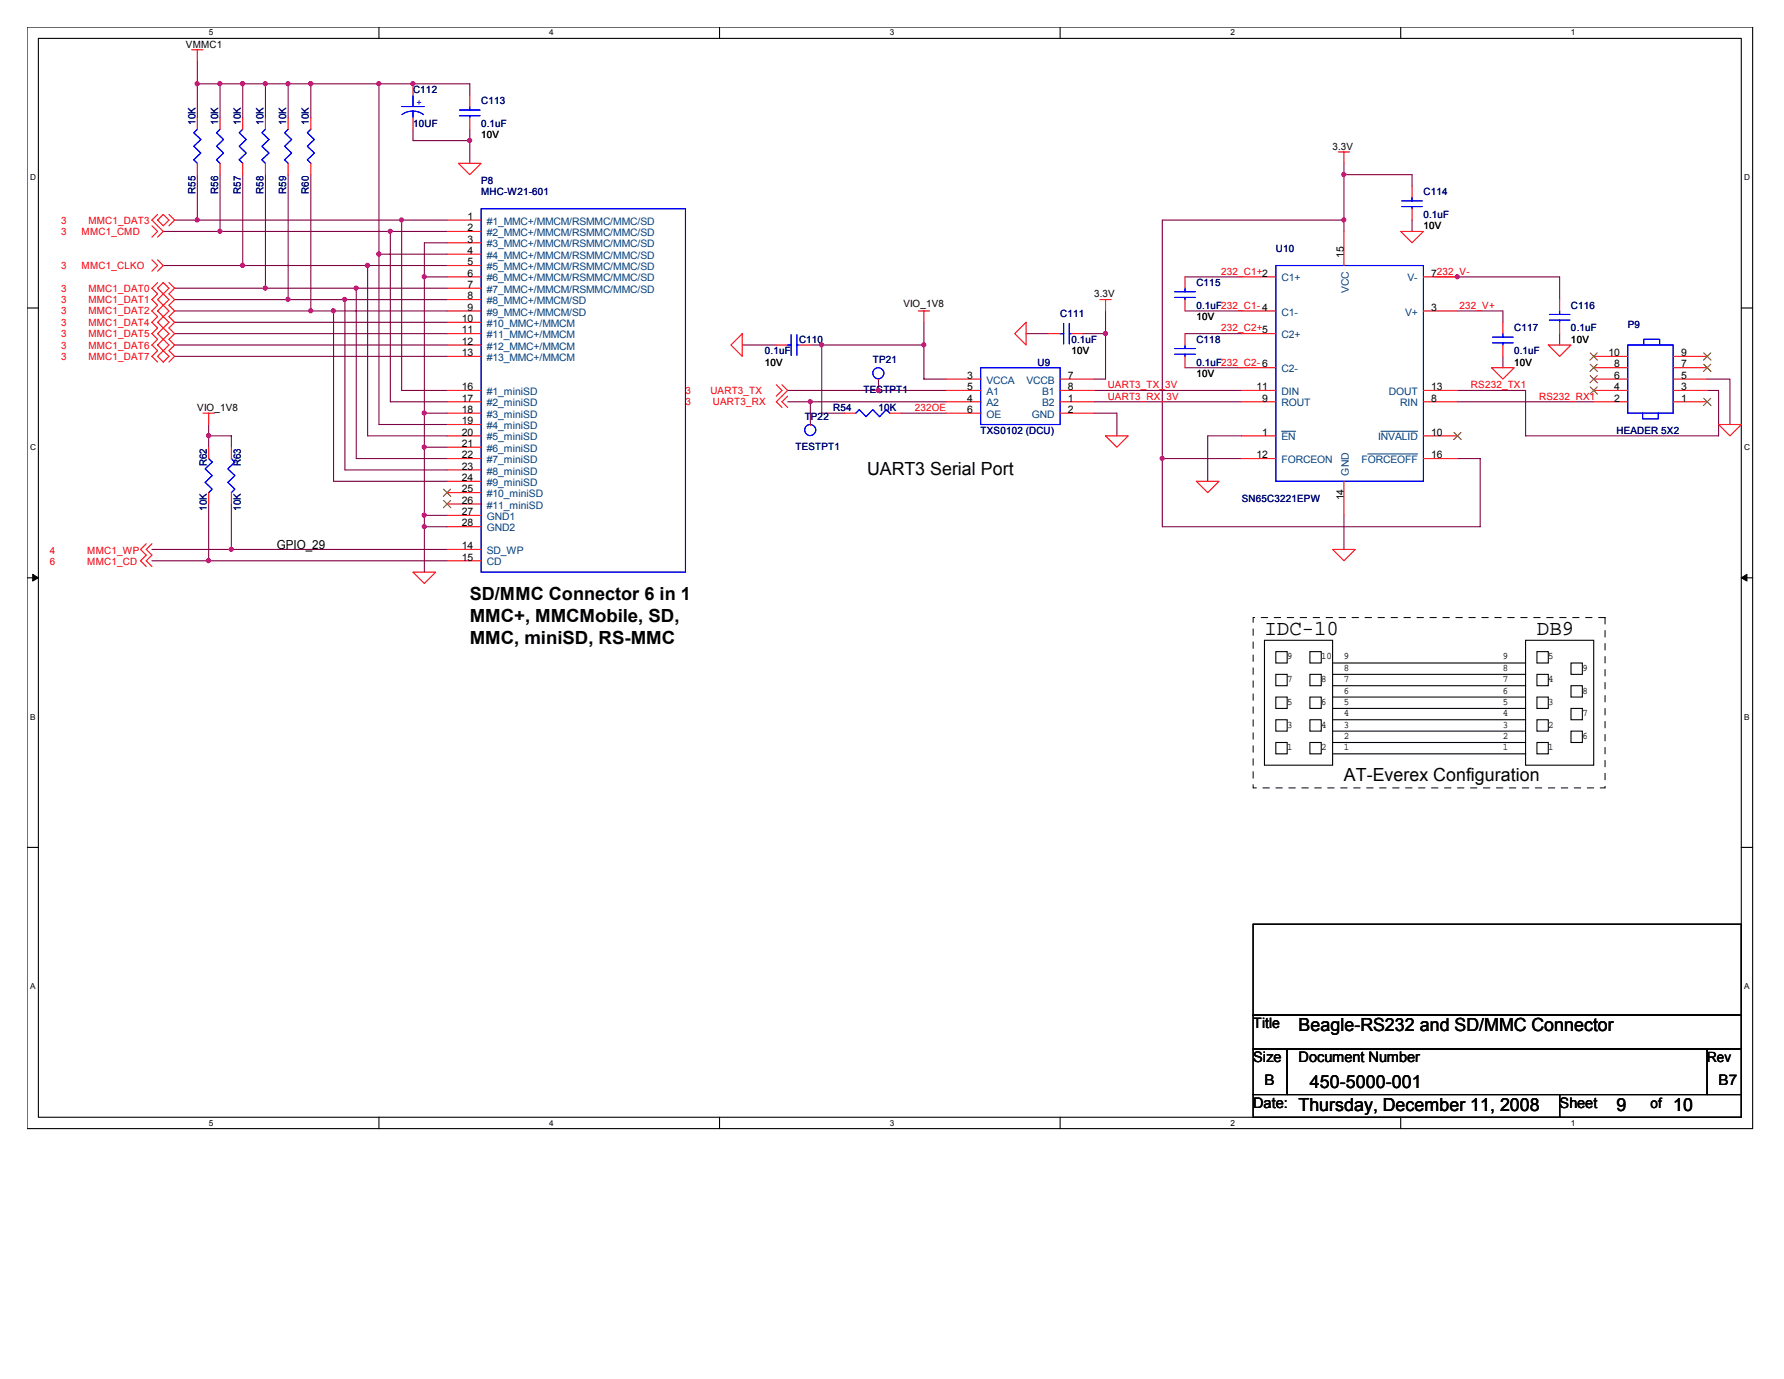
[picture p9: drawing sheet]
<svg xmlns="http://www.w3.org/2000/svg" width="279mm" height="216mm" viewBox="0 0 279 216" stroke-linecap="round" stroke-linejoin="round" font-family="sans-serif">
<path d="M4.2 4.2h270.3v172.5h-270.3zM6 6h266.7v168.9h-266.7z" fill="none" stroke="#000" stroke-width=".17"/>
<g fill="#fff">
<path d="M32.7 4.4h.7v1.4h-.7z"/>
<path d="M32.7 175.1h.7v1.4h-.7z"/>
</g>
<path d="M59.4 4.2v1.8M59.4 174.9v1.8" fill="none" stroke="#000" stroke-width=".17"/>
<g fill="#fff">
<path d="M86 4.4h.7v1.4h-.7z"/>
<path d="M86 175.1h.7v1.4h-.7z"/>
</g>
<path d="M112.7 4.2v1.8M112.7 174.9v1.8" fill="none" stroke="#000" stroke-width=".17"/>
<g fill="#fff">
<path d="M139.4 4.4h.6v1.4h-.6z"/>
<path d="M139.4 175.1h.6v1.4h-.6z"/>
</g>
<path d="M166 4.2v1.8M166 174.9v1.8" fill="none" stroke="#000" stroke-width=".17"/>
<g fill="#fff">
<path d="M192.7 4.4h.7v1.4h-.7z"/>
<path d="M192.7 175.1h.7v1.4h-.7z"/>
</g>
<path d="M219.4 4.2v1.8M219.4 174.9v1.8" fill="none" stroke="#000" stroke-width=".17"/>
<g fill="#fff">
<path d="M246 4.4h.7v1.4h-.7z"/>
<path d="M246 175.1h.7v1.4h-.7z"/>
<path d="M4.7 27.1h.9v1.4h-.9z"/>
<path d="M273.2 27.1h.9v1.4h-.9z"/>
<path d="M4.7 69.3h.9v1.4h-.9z"/>
<path d="M273.2 69.3h.9v1.4h-.9z"/>
</g>
<path d="M4.2 48.2h1.8M272.7 48.2h1.8" fill="none" stroke="#000" stroke-width=".17"/>
<g fill="#fff">
<path d="M4.7 111.5h.8v1.4h-.8z"/>
<path d="M273.2 111.5h.8v1.4h-.8z"/>
</g>
<path d="M4.2 90.5h1.8M272.7 90.5h1.8" fill="none" stroke="#000" stroke-width=".17"/>
<path d="M5.1 89.9l.9 .6-.9 .5zM272.7 90.5l.9-.6v1.1z" fill="#000" stroke="#000" stroke-width=".16"/>
<g fill="#fff">
<path d="M4.7 153.8h.8v1.4h-.8z"/>
<path d="M273.2 153.8h.8v1.4h-.8z"/>
</g>
<g fill="none" stroke="#000" stroke-width=".17">
<path d="M198 100.2h10.7v19.6h-10.7zM199.8 116.2h1.8v1.8h-1.8zM199.8 102h1.8v1.8h-1.8zM199.8 109.1h1.8v1.8h-1.8zM199.8 105.6h1.8v1.8h-1.8zM199.8 112.7h1.8v1.8h-1.8zM205.1 102h1.8v1.8h-1.8zM205.1 109.1h1.8v1.8h-1.8zM205.1 112.7h1.8v1.8h-1.8zM205.1 105.6h1.8v1.8h-1.8zM205.1 116.2h1.8v1.8h-1.8zM208.7 109.1h30.2"/>
<path d="M208.7 114.5h30.2M208.7 105.6h30.2M208.7 118h30.2M208.7 107.4h30.2M208.7 110.9h30.2M208.7 103.8h30.2M208.7 112.7h30.2M208.7 116.2h30.2M238.9 100.2h10.7v19.6h-10.7zM240.7 105.6h1.8v1.8h-1.8zM240.7 116.2h1.8v1.8h-1.8zM240.7 102h1.8v1.8h-1.8z"/>
<path d="M240.7 109.1h1.8v1.8h-1.8zM240.7 112.7h1.8v1.8h-1.8zM246 110.9h1.8v1.8h-1.8zM246 114.5h1.8v1.7h-1.8zM246 103.8h1.8v1.8h-1.8zM246 107.4h1.8v1.7h-1.8zM4.2 132.7h1.8M272.7 132.7h1.8M196.3 144.7h76.4v14.2h-76.4zM196.3 158.9h76.4v5.4h-76.4zM196.3 164.3h5.3v7.1h-5.3zM196.3 171.4h48v3.5h-48z"/>
<path d="M201.6 164.3h65.8v7.1h-65.8zM244.3 171.4h28.4v3.5h-28.4zM267.4 164.3h5.3v7.1h-5.3z"/>
</g>
<g fill="none" stroke="#800040" stroke-width=".17">
<path d="M30.9 13.1h42.7v1.8M30.9 9.6v8.9M34.5 13.1v5.4M38 13.1v5.4M41.6 13.1v5.4M45.1 13.1v5.4M48.7 13.1v5.4M59.4 13.1v53.4h10.6M25.6 36.2h44.4M27.3 34.5h42.7M30.9 27.3v7.2M34.5 27.3v8.9"/>
<path d="M38 27.3v14.3M41.6 27.3v17.8M45.1 27.3v19.6M48.7 27.3v21.4M59.4 39.8h10.6M61.1 36.2v26.7h8.9M62.9 34.5v26.6h7.1M64.7 20.2v1.8h8.9M70 38h-3.5v51.6M73.6 20.2v5.4M210.5 34.5h-28.5v48h49.8v-10.7h-3.5M210.5 25.6v10.6"/>
<path d="M210.5 27.3h10.6v1.8M221.1 34.5v1.7M25.6 41.6h44.4M27.3 45.1h42.7M27.3 48.7h42.7M27.3 54h42.7M27.3 52.2h42.7M27.3 46.9h42.7M27.3 50.5h42.7M27.3 55.8h42.7M52.2 48.7v26.7h17.8M54 46.9v26.7h16"/>
<path d="M55.8 45.1v26.7h14.2M57.6 41.6v26.6h12.4M66.5 43.3h3.5M116.2 54h5.4M126.9 54h17.8M128.7 54v10.7h3.5M137.6 59.4v1.7h10.7M144.7 50.5v8.9h3.6M160.7 52.2h3.6M169.6 52.2h3.5v7.2h-1.7M173.1 48.7v3.5M185.6 48.7h8.9"/>
<path d="M185.6 52.2h8.9M185.6 43.3h8.9M185.6 57.6h8.9M224.7 43.3h19.6v3.6M228.3 48.7h7.1v1.8M235.4 55.8v1.8M244.3 52.2v1.8M267.4 59.4h3.5v7.1M32.7 66.5v3.5M32.7 78.9v8.9M32.7 68.2h3.5v1.8M36.2 78.9v7.1"/>
<path d="M66.5 70h3.5M66.5 64.7h3.5M123.4 61.1h14.2M123.4 62.9h24.9M126.9 62.9v3.6M141.1 64.7h7.2M171.4 61.1h23.1M171.4 62.9h23.1M171.4 64.7h3.5v3.5M182 71.8h12.5M194.5 68.2h-5.4v7.2M228.3 61.1h10.6v7.1h30.3v-7.1h-1.8"/>
<path d="M228.3 62.9h21.3M23.8 87.8h46.2M23.8 86h46.2M66.5 82.5h3.5M66.5 80.7h3.5M210.5 80.7v5.3"/>
</g>
<g fill="#f0f" stroke="#f0f" stroke-width=".17">
<circle cx="59.3" cy="13.1" r=".32"/>
<circle cx="34.4" cy="36.2" r=".32"/>
<circle cx="30.9" cy="34.4" r=".32"/>
<circle cx="55.8" cy="45.1" r=".32"/>
<circle cx="64.7" cy="13.1" r=".32"/>
<circle cx="41.5" cy="45.1" r=".32"/>
<circle cx="48.7" cy="48.7" r=".32"/>
<circle cx="34.4" cy="13.1" r=".32"/>
<circle cx="38" cy="13.1" r=".32"/>
<circle cx="32.7" cy="87.8" r=".32"/>
<circle cx="59.3" cy="39.8" r=".32"/>
<circle cx="48.7" cy="13.1" r=".32"/>
<circle cx="57.5" cy="41.5" r=".32"/>
<circle cx="66.4" cy="64.7" r=".32"/>
<circle cx="52.2" cy="48.7" r=".32"/>
<circle cx="30.9" cy="13.1" r=".32"/>
<circle cx="61.1" cy="36.2" r=".32"/>
<circle cx="38" cy="41.5" r=".32"/>
<circle cx="73.6" cy="22" r=".32"/>
<circle cx="45.1" cy="46.9" r=".32"/>
<circle cx="62.9" cy="34.4" r=".32"/>
<circle cx="54" cy="46.9" r=".32"/>
<circle cx="228.2" cy="43.3" r=".32"/>
<circle cx="182" cy="71.8" r=".32"/>
<circle cx="66.4" cy="43.3" r=".32"/>
<circle cx="66.4" cy="82.4" r=".32"/>
<circle cx="210.5" cy="27.3" r=".32"/>
<circle cx="66.4" cy="70" r=".32"/>
<circle cx="66.4" cy="80.7" r=".32"/>
<circle cx="41.5" cy="13.1" r=".32"/>
<circle cx="45.1" cy="13.1" r=".32"/>
<circle cx="32.7" cy="68.2" r=".32"/>
<circle cx="36.2" cy="86" r=".32"/>
<circle cx="173.1" cy="52.2" r=".32"/>
<circle cx="128.7" cy="54" r=".32"/>
<circle cx="144.7" cy="54" r=".32"/>
<circle cx="137.6" cy="61.1" r=".32"/>
<circle cx="126.9" cy="62.9" r=".32"/>
<circle cx="210.5" cy="34.4" r=".32"/>
</g>
<g fill="none" stroke="#f00" stroke-width=".17">
<path d="M30 7.8h1.8M30.9 7.8v1.8M30.9 18.5v1.7M34.5 18.5v1.7M38 18.5v1.7M41.6 18.5v1.7M45.1 18.5v1.7M48.7 18.5v1.7M64.7 13.1v1.8M64.7 18.5v1.7M73.6 14.9v1.8M73.6 18.5v1.7"/>
<path d="M23.8 35.3l.9 .9-.9 .9M24.7 33.6l-.9 .9 1.8 1.7-.9 .9M25.6 33.6l.9 .9-.9 .8-.9-.8zM26.5 33.6l.8 .9-.8 .8M30.9 25.6v1.7M34.5 25.6v1.7M38 25.6v1.7M41.6 25.6v1.7M45.1 25.6v1.7M48.7 25.6v1.7M70 34.5h5.4M70 36.2h5.4"/>
<path d="M70 38h5.4M70 39.8h5.4M71.8 25.6h3.6l-1.8 1.7zM209.6 23.8h1.8M210.5 23.8v1.8M210.5 36.2v5.4M219.4 36.2h3.5l-1.8 1.8zM221.1 29.1v1.8M221.1 32.7v1.8M23.8 40.7l.9 .9-.9 .9M24.7 44.2l-.9 .9 .9 .9-.9 .9 .9 .9-.9 .9 .9 .9-.9 .9 .9 .8-.9 .9 .9 .9-.9 .9 .9 .9-.9 .9 .9 .9M24.7 40.7l.9 .9-.9 .9"/>
<path d="M24.7 55.8l.9-.9 .9 .9-.9 .9zM25.6 51.3l-.9 .9 .9 .9M25.6 51.3l.9 .9-.9 .9M25.6 49.6l-.9 .9 .9 .8M25.6 49.6l.9 .9-.9 .8M25.6 44.2l.9 .9-.9 .9-.9-.9zM25.6 53.1l-.9 .9 .9 .9M25.6 53.1l.9 .9-.9 .9M25.6 46l-.9 .9 .9 .9M25.6 46l.9 .9-.9 .9M25.6 47.8l-.9 .9 .9 .9M25.6 47.8l.9 .9-.9 .9"/>
<path d="M26.5 44.2l.8 .9-.8 .9 .8 .9-.8 .9 .8 .9-.8 .9 .8 .9-.8 .8 .8 .9-.8 .9 .8 .9-.8 .9 .8 .9-.8 .9M70 48.7h5.4M70 46.9h5.4M70 41.6h5.4M70 43.3h5.4M70 45.1h5.4M70 50.5h5.4M70 52.2h5.4M70 54h5.4M70 55.8h5.4M116.2 52.2v3.6l-1.7-1.8zM121.6 54h1.8"/>
<path d="M125.1 54h1.8M137.6 59.4h.1M143.8 48.7h1.8M144.7 48.7v1.8M148.3 59.4h5.3M158.9 52.2l1.8-1.7v3.5zM164.3 52.2h1.7M166 59.4h5.4M167.8 52.2h1.8M172.3 46.9h1.7M173.1 46.9v1.8M185.6 43.3v1.8"/>
<path d="M185.6 46.9v1.8M185.6 52.2v1.8M185.6 55.8v1.8M194.5 48.7h5.3M194.5 43.3h5.3M194.5 52.2h5.3M194.5 57.6h5.3M222.9 48.7h5.4M222.9 43.3h5.4M233.6 57.6h3.6l-1.8 1.8zM235.4 50.5v1.7M235.4 54v1.8"/>
<path d="M242.5 54h3.5l-1.7 1.8zM244.3 46.9v1.8M244.3 50.5v1.7M249.6 55.8h5.3M249.6 59.4h5.3M249.6 57.6h5.3M262 55.8h5.4M262 59.4h5.4M262 57.6h5.4M31.8 64.7h1.8M32.7 64.7v1.8M32.7 70v1.8"/>
<path d="M32.7 77.1v1.8M36.2 70v1.8M36.2 77.1v1.8M70 64.7h5.4M70 61.1h5.4M70 62.9h5.4M70 66.5h5.4M70 68.2h5.4M70 70h5.4M70 71.8h5.4M70 73.6h5.4M70 75.4h5.4"/>
<path d="M70 77.1h5.4M70 78.9h5.4M121.6 60.2l.9 .9-.9 .9M122.5 60.2l.9 .9-1.8 1.8 .9 .9M123.4 62l-.9 .9 .9 .9M126.9 66.5h.1M132.2 64.7h1.8M139.4 64.7h1.7M148.3 64.7h5.3M148.3 61.1h5.3M148.3 62.9h5.3M166 64.7h5.4"/>
<path d="M166 61.1h5.4M166 62.9h5.4M173.1 68.2h3.6l-1.8 1.8zM187.4 75.4h3.5l-1.8 1.7zM194.5 61.1h5.3M194.5 62.9h5.3M194.5 68.2h5.3M194.5 71.8h5.3M210.5 75.4v5.3M222.9 61.1h5.4M222.9 62.9h5.4M222.9 68.2h5.4"/>
<path d="M222.9 71.8h5.4M249.6 61.1h5.3M249.6 62.9h5.3M262 61.1h5.4M262 62.9h5.4M269.2 66.5h3.5l-1.8 1.7zM22.9 85.1l-.9 .9 .9 .9-.9 .9 .9 .9M23.8 85.1l-.9 .9 .9 .9-.9 .9 .9 .9M64.7 89.6h3.5l-1.7 1.8zM70 86h5.4M70 87.8h5.4M70 80.7h5.4"/>
<path d="M70 82.5h5.4M208.7 86h3.6l-1.8 1.8z"/>
</g>
<path d="M196.3 96.7h55.1v26.7h-55.1z" fill="none" stroke="#000" stroke-width=".16" stroke-dasharray="1 1 1 1 1 1 1 1"/>
<g fill="none" stroke="#00f" stroke-width=".17">
<path d="M62.9 16.7h3.6M62.9 17.9a2.88 2.88 0 0 1 3.4 0M64.7 14.9v1.8M64.7 17.4v1.1M72 17.2h3.2M72 18.1h3.2M73.6 16.7v.5M73.6 18.1v.4M30.9 20.2l-.5 .6 1.1 1-1.1 1.1 1.1 1.1-1.1 1 .5 .6M34.5 20.2l-.6 .6 1.1 1-1.1 1.1 1.1 1.1-1.1 1 .6 .6M38 20.2l-.5 .6 1.1 1-1.1 1.1 1.1 1.1-1.1 1 .5 .6M41.6 20.2l-.6 .6 1.1 1-1.1 1.1 1.1 1.1-1.1 1 .6 .6"/>
<path d="M45.1 20.2l-.5 .6 1.1 1-1.1 1.1 1.1 1.1-1.1 1 .5 .6M48.7 20.2l-.6 .6 1.1 1-1.1 1.1 1.1 1.1-1.1 1 .6 .6M75.4 32.7h32v56.9h-32zM219.5 31.5h3.3M219.5 32.3h3.3M221.1 30.9v.6M221.1 32.3v.4M123.4 54h.5M123.9 52.4v3.2M124.8 54h.3M124.8 52.4v3.2M153.6 57.6h12.4v8.9h-12.4z"/>
<path d="M166 52.2h.6M166.6 50.6v3.2M167.5 52.2h.3M167.5 50.6v3.2M184 45.7h3.2M184 46.6h3.2M184 54.6h3.2M184 55.5h3.2M185.6 45.1v.6M185.6 46.6v.3M185.6 54v.6M185.6 55.5v.3"/>
<path d="M199.8 41.6h23.1v33.8h-23.1zM233.8 52.8h3.2M233.8 53.7h3.2M235.4 52.2v.6M235.4 53.7v.3M242.7 49.2h3.2M242.7 50.1h3.2M244.3 48.7v.5M244.3 50.1v.4M254.9 54h7.1v10.7h-7.1zM257.4 54v-.9h2.5v.9M32.7 71.8l.5 .5-1.1 1.1 1.1 1.1-1.1 1 1.1 1.1-.5 .5"/>
<path d="M36.2 71.8l.6 .5-1.1 1.1 1.1 1.1-1.1 1 1.1 1.1-.6 .5M134 64.7l.6-.6 1 1.1 1.1-1.1 1.1 1.1 1-1.1 .6 .6M257.3 64.7v.9h2.4v-.9"/>
<circle cx="137.6" cy="58.4" r=".87"/>
<circle cx="126.9" cy="67.3" r=".87"/>
</g>
<g fill="none" stroke="#804000" stroke-width=".16">
<path d="M249 58.8l1.2 1.1M249 57l1.2 1.2M249 55.2l1.2 1.2M250.1 58.8l-1.1 1.1M250.1 57l-1.1 1.2M250.1 55.2l-1.1 1.2M266.8 57l1.2 1.2M266.8 55.2l1.2 1.2M267.9 57l-1.1 1.2M267.9 55.2l-1.1 1.2M69.5 76.6l1.1 1.1M69.5 78.4l1.1 1.1"/>
<path d="M70.6 76.6l-1.2 1.1M70.6 78.4l-1.2 1.1M227.7 67.7l1.2 1.1M228.8 67.7l-1.1 1.1M249 60.6l1.2 1.1M250.1 60.6l-1.1 1.1M266.8 62.4l1.2 1.1M267.9 62.4l-1.1 1.1"/>
</g>
<path d="M200.7 67.5h2.2M214.2 71.1h7.8M216.3 67.5h5.7" fill="none" stroke="#004080" stroke-width=".16"/>
<g font-size="3.3">
<text x="198" y="99.4">IDC-10</text>
<text x="240.7" y="99.4">DB9</text>
</g>
<g font-size="2.8">
<text x="135.8" y="74.3">UART3 Serial Port</text>
<text x="73.6" y="94">SD/MMC Connector 6 in 1</text>
<text x="73.6" y="97.4">MMC+, MMCMobile, SD,</text>
<text x="73.6" y="100.8">MMC, miniSD, RS-MMC</text>
<text x="210.5" y="122.3">AT-Everex Configuration</text>
<text x="203.4" y="161.5">Beagle-RS232 and SD/MMC Connector</text>
<text x="203.4" y="173.9">Thursday, December 11, 2008</text>
<text x="205.1" y="170.3">450-5000-001</text>
<text x="253.2" y="173.9">9</text>
<text x="262" y="173.9">10</text>
</g>
<g font-size="2.3">
<text x="196.3" y="166.3">Size</text>
<text x="203.4" y="166.3">Document Number</text>
<text x="196.3" y="173.4">Date:</text>
<text x="198" y="169.9">B</text>
<text x="244.3" y="173.4">Sheet</text>
<text x="269.2" y="169.9">B7</text>
</g>
<g font-size="2.2">
<text x="196.3" y="161">Title</text>
<text x="267.4" y="166.3">Rev</text>
<text x="258.5" y="173.4">of</text>
</g>
<text font-size="1.9" x="43.3" y="86">GPIO_29</text>
<g font-size="1.6">
<text x="29.1" y="7.5">VMMC1</text>
<text x="75.4" y="21.7">10V</text>
<text x="208.7" y="23.5">3.3V</text>
<text x="73.2" y="34.4">1</text>
<text x="222.9" y="35.9">10V</text>
<text x="73.2" y="36.2">2</text>
<text x="73.2" y="38">3</text>
<text x="73.2" y="39.8">4</text>
<text x="73.2" y="41.5">5</text>
<text x="210.4" y="40.3" transform="rotate(-90 210.4 40.3)">15</text>
<text x="73.2" y="43.3">6</text>
<text x="73.2" y="45.1">7</text>
<text x="73.2" y="46.9">8</text>
<text x="171.4" y="46.6">3.3V</text>
<text x="224.2" y="43.3">7232_V-</text>
<text x="72.3" y="50.4">10</text>
<text x="72.3" y="52.2">11</text>
<text x="72.3" y="54">12</text>
<text x="73.2" y="48.6">9</text>
<text x="141.5" y="48">VIO_1V8</text>
<text x="187.4" y="50.1">10V</text>
<text x="224.2" y="48.6">3</text>
<text x="246" y="53.7">10V</text>
<text x="72.3" y="55.8">13</text>
<text x="119.8" y="57.2">10V</text>
<text x="151.5" y="59.3">3</text>
<text x="167.3" y="59.3">7</text>
<text x="167.8" y="55.5">10V</text>
<text x="187.4" y="59">10V</text>
<text x="237.2" y="57.2">10V</text>
<text x="251.9" y="55.8">10</text>
<text x="252.8" y="59.3">6</text>
<text x="252.8" y="57.5">8</text>
<text x="263.3" y="59.3">5</text>
<text x="263.3" y="57.5">7</text>
<text x="263.3" y="55.8">9</text>
<text x="30.9" y="64.3">VIO_1V8</text>
<text x="72.3" y="61.1">16</text>
<text x="72.3" y="62.9">17</text>
<text x="72.3" y="64.6">18</text>
<text x="151.5" y="61.1">5</text>
<text x="151.5" y="64.6">6</text>
<text x="151.5" y="62.9">4</text>
<text x="167.3" y="64.6">2</text>
<text x="167.3" y="61.1">8</text>
<text x="167.3" y="62.9">1</text>
<text x="196.8" y="61.1">11</text>
<text x="197.7" y="62.9">9</text>
<text x="224.2" y="62.9">8</text>
<text x="224.2" y="61.1">13</text>
<text x="252.8" y="62.9">2</text>
<text x="252.8" y="61.1">4</text>
<text x="263.3" y="62.9">1</text>
<text x="263.3" y="61.1">3</text>
<text x="72.3" y="66.4">19</text>
<text x="72.3" y="68.2">20</text>
<text x="72.3" y="70">21</text>
<text x="72.3" y="71.8">22</text>
<text x="196.8" y="71.8">12</text>
<text x="197.7" y="68.2">1</text>
<text x="224.2" y="71.8">16</text>
<text x="224.2" y="68.2">10</text>
<text x="72.3" y="73.5">23</text>
<text x="72.3" y="75.3">24</text>
<text x="72.3" y="77.1">25</text>
<text x="72.3" y="80.6">27</text>
<text x="72.3" y="82.4">28</text>
<text x="72.3" y="78.9">26</text>
<text x="210.4" y="78.4" transform="rotate(-90 210.4 78.4)">14</text>
<text x="72.3" y="86">14</text>
<text x="72.3" y="87.8">15</text>
<text x="201.6" y="103.3">9</text>
<text x="201.6" y="106.8">7</text>
<text x="206.9" y="103.3">10</text>
<text x="206.9" y="106.8">8</text>
<text x="210.5" y="106.8">7</text>
<text x="210.5" y="105">8</text>
<text x="210.5" y="103.3">9</text>
<text x="235.4" y="103.3">9</text>
<text x="235.4" y="105">8</text>
<text x="235.4" y="106.8">7</text>
<text x="242.5" y="103.3">5</text>
<text x="242.5" y="106.8">4</text>
<text x="247.8" y="105">9</text>
<text x="201.6" y="110.4">5</text>
<text x="201.6" y="113.9">3</text>
<text x="206.9" y="110.4">6</text>
<text x="206.9" y="113.9">4</text>
<text x="210.5" y="112.1">4</text>
<text x="210.5" y="110.4">5</text>
<text x="210.5" y="113.9">3</text>
<text x="210.5" y="108.6">6</text>
<text x="235.4" y="110.4">5</text>
<text x="235.4" y="113.9">3</text>
<text x="235.4" y="108.6">6</text>
<text x="235.4" y="112.1">4</text>
<text x="242.5" y="110.4">3</text>
<text x="242.5" y="113.9">2</text>
<text x="247.8" y="108.6">8</text>
<text x="247.8" y="112.1">7</text>
<text x="201.6" y="117.5">1</text>
<text x="206.9" y="117.5">2</text>
<text x="210.5" y="117.5">1</text>
<text x="210.5" y="115.7">2</text>
<text x="235.4" y="115.7">2</text>
<text x="235.4" y="117.5">1</text>
<text x="242.5" y="117.5">1</text>
<text x="247.8" y="115.7">6</text>
</g>
<g font-size="1.6" fill="#000080">
<text x="64.7" y="14.6">C112</text>
<text x="75.4" y="16.3">C113</text>
<text x="30.6" y="19.5" transform="rotate(-90 30.6 19.5)">10K</text>
<text x="34.2" y="19.5" transform="rotate(-90 34.2 19.5)">10K</text>
<text x="37.7" y="19.5" transform="rotate(-90 37.7 19.5)">10K</text>
<text x="41.3" y="19.5" transform="rotate(-90 41.3 19.5)">10K</text>
<text x="44.8" y="19.5" transform="rotate(-90 44.8 19.5)">10K</text>
<text x="48.4" y="19.5" transform="rotate(-90 48.4 19.5)">10K</text>
<text x="64.7" y="19.9">10UF</text>
<text x="75.4" y="19.9">0.1uF</text>
<text x="75.4" y="28.8">P8</text>
<text x="30.6" y="30.4" transform="rotate(-90 30.6 30.4)">R55</text>
<text x="34.2" y="30.4" transform="rotate(-90 34.2 30.4)">R56</text>
<text x="37.7" y="30.4" transform="rotate(-90 37.7 30.4)">R57</text>
<text x="41.3" y="30.4" transform="rotate(-90 41.3 30.4)">R58</text>
<text x="44.8" y="30.4" transform="rotate(-90 44.8 30.4)">R59</text>
<text x="48.4" y="30.4" transform="rotate(-90 48.4 30.4)">R60</text>
<text x="75.4" y="30.6">MHC-W21-601</text>
<text x="222.9" y="30.6">C114</text>
<text x="222.9" y="34.1">0.1uF</text>
<text x="199.8" y="39.5">U10</text>
<text x="187.4" y="44.8">C115</text>
<text x="125.1" y="53.7">C110</text>
<text x="166" y="49.6">C111</text>
<text x="167.8" y="53.7">0.1uF</text>
<text x="187.4" y="48.3">0.1uF232_C1- 4</text>
<text x="187.4" y="53.7">C118</text>
<text x="237.2" y="51.9">C117</text>
<text x="246" y="48.3">C116</text>
<text x="246" y="51.9">0.1uF</text>
<text x="254.9" y="51.3">P9</text>
<text x="119.8" y="55.5">0.1uF</text>
<text x="136.7" y="56.9">TP21</text>
<text x="162.5" y="57.2">U9</text>
<text x="187.4" y="57.2">0.1uF232_C2- 6</text>
<text x="237.2" y="55.5">0.1uF</text>
<text x="126" y="65.8">TP22</text>
<text x="130.5" y="64.3">R54</text>
<text x="135.3" y="61.5">TESTPT1</text>
<text x="137.6" y="64.3">10K</text>
<text x="124.6" y="70.4">TESTPT1</text>
<text x="153.6" y="67.9">TXS0102 (DCU)</text>
<text x="253.2" y="67.9">HEADER 5X2</text>
<text x="32.4" y="73" transform="rotate(-90 32.4 73)">R62</text>
<text x="37.7" y="73" transform="rotate(-90 37.7 73)">R63</text>
<text x="32.4" y="80" transform="rotate(-90 32.4 80)">10K</text>
<text x="37.7" y="80" transform="rotate(-90 37.7 80)">10K</text>
<text x="194.5" y="78.6">SN65C3221EPW</text>
</g>
<text font-size="1.6" fill="#00f" x="65.2" y="16.5">+</text>
<g font-size="1.6" fill="#f00">
<text x="9.6" y="35">3</text>
<text x="13.8" y="35">MMC1_DAT3</text>
<text x="9.6" y="36.8">3</text>
<text x="12.8" y="36.8">MMC1_CMD</text>
<text x="9.6" y="42.1">3</text>
<text x="9.6" y="45.7">3</text>
<text x="9.6" y="47.5">3</text>
<text x="12.8" y="42.1">MMC1_CLKO</text>
<text x="13.8" y="45.7">MMC1_DAT0</text>
<text x="13.8" y="47.5">MMC1_DAT1</text>
<text x="191.3" y="43">232_C1+2</text>
<text x="9.6" y="52.8">3</text>
<text x="9.6" y="51">3</text>
<text x="9.6" y="49.2">3</text>
<text x="13.8" y="52.8">MMC1_DAT5</text>
<text x="13.8" y="51">MMC1_DAT4</text>
<text x="13.8" y="49.2">MMC1_DAT2</text>
<text x="191.3" y="51.9">232_C2+5</text>
<text x="228.6" y="48.3">232_V+</text>
<text x="9.6" y="54.6">3</text>
<text x="9.6" y="56.3">3</text>
<text x="13.8" y="54.6">MMC1_DAT6</text>
<text x="13.8" y="56.3">MMC1_DAT7</text>
<text x="107.4" y="63.5">3</text>
<text x="107.4" y="61.7">3</text>
<text x="111.3" y="61.7">UART3_TX</text>
<text x="111.6" y="63.5">UART3_RX</text>
<text x="143.3" y="64.3">232OE</text>
<text x="173.5" y="60.8">UART3_TX_3V</text>
<text x="173.5" y="62.6">UART3_RX_3V</text>
<text x="230.4" y="60.8">RS232_TX1</text>
<text x="241" y="62.6">RS232_RX1</text>
<text x="7.8" y="86.7">4</text>
<text x="7.8" y="88.5">6</text>
<text x="13.7" y="86.7">MMC1_WP</text>
<text x="13.7" y="88.5">MMC1_CD</text>
</g>
<g font-size="1.6" fill="#004080">
<text x="76.2" y="35.2">#1_MMC+/MMCM/RSMMC/MMC/SD</text>
<text x="76.2" y="37">#2_MMC+/MMCM/RSMMC/MMC/SD</text>
<text x="76.2" y="38.7">#3_MMC+/MMCM/RSMMC/MMC/SD</text>
<text x="76.2" y="40.5">#4_MMC+/MMCM/RSMMC/MMC/SD</text>
<text x="76.2" y="42.3">#5_MMC+/MMCM/RSMMC/MMC/SD</text>
<text x="76.2" y="44.1">#6_MMC+/MMCM/RSMMC/MMC/SD</text>
<text x="76.2" y="45.8">#7_MMC+/MMCM/RSMMC/MMC/SD</text>
<text x="76.2" y="47.6">#8_MMC+/MMCM/SD</text>
<text x="200.7" y="44.1">C1+</text>
<text x="211.2" y="45.9" transform="rotate(-90 211.2 45.9)">VCC</text>
<text x="220.4" y="44.1">V-</text>
<text x="76.2" y="51.2">#10_MMC+/MMCM</text>
<text x="76.2" y="49.4">#9_MMC+/MMCM/SD</text>
<text x="76.2" y="53">#11_MMC+/MMCM</text>
<text x="200.7" y="49.4">C1-</text>
<text x="200.7" y="53">C2+</text>
<text x="220" y="49.4">V+</text>
<text x="76.2" y="54.7">#12_MMC+/MMCM</text>
<text x="76.2" y="56.5">#13_MMC+/MMCM</text>
<text x="200.7" y="58.3">C2-</text>
<text x="76.2" y="61.8">#1_miniSD</text>
<text x="76.2" y="63.6">#2_miniSD</text>
<text x="76.2" y="65.4">#3_miniSD</text>
<text x="154.5" y="61.8">A1</text>
<text x="154.5" y="60.1">VCCA</text>
<text x="154.5" y="65.4">OE</text>
<text x="154.5" y="63.6">A2</text>
<text x="160.7" y="60.1">VCCB</text>
<text x="161.6" y="65.4">GND</text>
<text x="163.2" y="61.8">B1</text>
<text x="163.2" y="63.6">B2</text>
<text x="200.7" y="63.6">ROUT</text>
<text x="200.7" y="61.8">DIN</text>
<text x="217.5" y="61.8">DOUT</text>
<text x="219.3" y="63.6">RIN</text>
<text x="76.2" y="67.2">#4_miniSD</text>
<text x="76.2" y="69">#5_miniSD</text>
<text x="76.2" y="70.7">#6_miniSD</text>
<text x="200.7" y="69">EN</text>
<text x="215.8" y="69">INVALID</text>
<text x="76.2" y="72.5">#7_miniSD</text>
<text x="76.2" y="74.3">#8_miniSD</text>
<text x="76.2" y="76.1">#9_miniSD</text>
<text x="76.2" y="77.9">#10_miniSD</text>
<text x="200.7" y="72.5">FORCEON</text>
<text x="211.2" y="74.5" transform="rotate(-90 211.2 74.5)">GND</text>
<text x="213.2" y="72.5">FORCEOFF</text>
<text x="76.2" y="81.4">GND1</text>
<text x="76.2" y="83.2">GND2</text>
<text x="76.2" y="79.6">#11_miniSD</text>
<text x="76.2" y="86.7">SD_WP</text>
<text x="76.2" y="88.5">CD</text>
</g>
<g font-size="1.3">
<text x="32.7" y="5.5">5</text>
<text x="86" y="5.5">4</text>
<text x="139.4" y="5.5">3</text>
<text x="192.7" y="5.5">2</text>
<text x="246" y="5.5">1</text>
<text x="4.7" y="28.2">D</text>
<text x="273.2" y="28.2">D</text>
<text x="4.7" y="70.4">C</text>
<text x="273.2" y="70.4">C</text>
<text x="4.7" y="112.7">B</text>
<text x="273.2" y="112.7">B</text>
<text x="4.7" y="154.9">A</text>
<text x="273.2" y="154.9">A</text>
<text x="32.7" y="176.2">5</text>
<text x="86" y="176.2">4</text>
<text x="139.4" y="176.2">3</text>
<text x="192.7" y="176.2">2</text>
<text x="246" y="176.2">1</text>
</g>
</svg>
